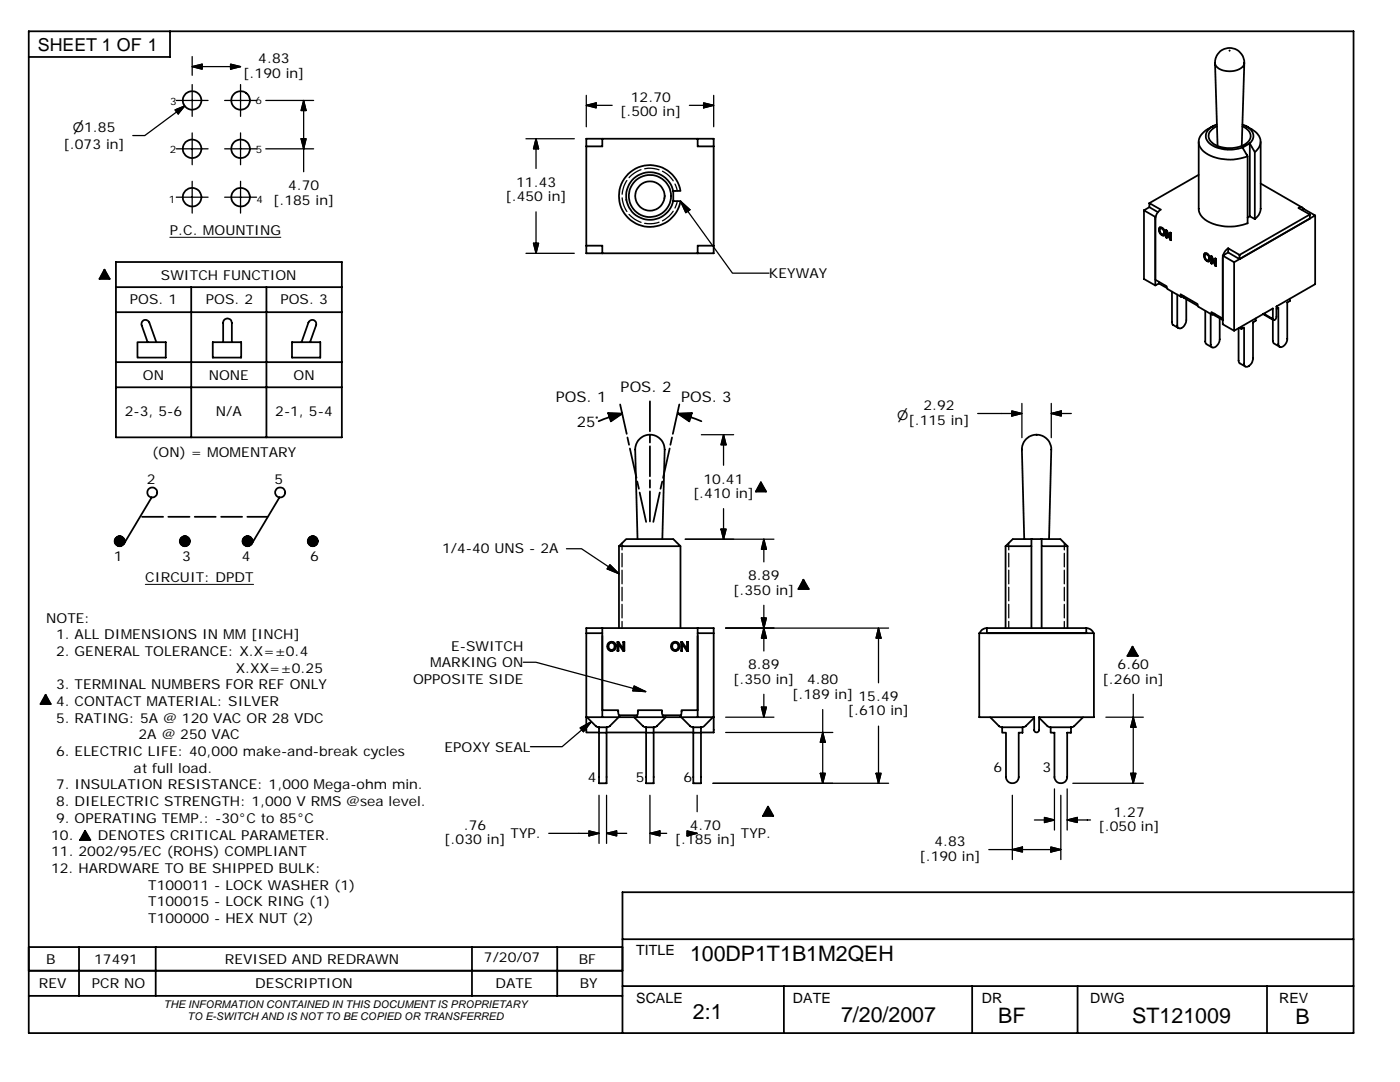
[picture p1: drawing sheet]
<svg xmlns="http://www.w3.org/2000/svg" width="279mm" height="216mm" viewBox="0 0 279 216" stroke-linecap="round" stroke-linejoin="round" font-family="sans-serif">
<g fill="none" stroke="#000" stroke-width=".36">
<path d="M5.7 6.2h264.4v199.9h-264.4zM33.9 6.2v5.2h-28.2M242.5 12.6a2.32 2.32 0 0 0 2.5 1.6 3.2 3.2 0 0 0 3.3-1.4v-.2M242.5 12.6a2.92 2.92 0 0 1 2.9-3 2.92 2.92 0 0 1 2.9 3M242.5 12.6l.5 16.5M245.4 10.1h.1M248.3 12.6l-.5 16.5M117 27.7h25.4v22.8h-25.4zM120.2 27.7v1.5h-3.2M125.4 34.7a6.2 6.2 0 0 1 10.4 3.4h-1.4v.1a4.7 4.7 0 0 0-7.3-3 4.7 4.7 0 0 0 0 7.9 4.7 4.7 0 0 0 7.3-3.1v.1h1.4a6.2 6.2 0 0 1-8.9 4.5 6.2 6.2 0 0 1-1.5-9.9zM134.4 38.2v1.8M139.2 27.7v1.5h3.2"/>
<path d="M239.2 28.3v13.4a3.5 3.5 0 0 0 2.6 2.9 10 10 0 0 0 7.2 0v-13.4M239.2 34.9l-9.8 5.6M242.8 24.8a2.47 2.47 0 0 0-2 3 5 5 0 0 0 4.7 2.1l2.6-.5-.1 .1 1 1.7a9.6 9.6 0 0 1-8.7-.9 2.47 2.47 0 0 1 .3-4.3l1.4-.8M242.9 25.2a2.22 2.22 0 0 0-1.7 2.3 3.5 3.5 0 0 0 3.2 2 4.8 4.8 0 0 0 5-1.7 2 2 0 0 0-1.5-2.6M247.9 24.8a2.59 2.59 0 0 1 2.2 2.8l-.3 .6-.5 .5 .1-.1M248.8 25.2l1 .6a2.55 2.55 0 0 1 1.2 4l-.6 .6-1-1.8M249.3 28.7l-1.2 .7M249.4 28.6v14.6l-.4 .2M250.4 30.4v13.3l-1-.5M251.6 28.3v13.7l-.4 .9-.8 .8M251.6 36.6l8.3 4.8M20.8 53.8l1.1 1.8h-2z"/>
<path d="M23.1 57.3h45.1M23.1 52.3h45.1v35h-45.1zM38.2 57.3v30M53.2 57.3v30M117 49h3.2v1.5M142.4 49h-3.2v1.5M228.3 42v13.7l2.3 1.3 .7-.4 1.5 .8M228.3 42l2.3 1.3M229.4 40.5l2.2 1.3a2.31 2.31 0 0 0-1 1.9M229.4 41.3l-1.1 .7M229.4 40.5v.8M229.4 41.3l1.7 1"/>
<path d="M230.6 55.8l2.2 1.3 .2 .6 2.7 1.5M230.6 43.3v13.7M230.6 43.2v.1M231.3 45.8l.2 .7 .4 .4M231.3 45.8v-.3l.4-.2 .3 .2 .4 .5a.8 .8 0 0 1-.1 1l-.4-.1M231.3 56.3v.3M231.4 45.8l.1 .5 .4 .6M231.4 45.8h-.1M231.5 45.4l-.1 .4M231.6 45.6l.2-.1 .1 .1M231.6 45.5l.3 .1 .3 .4 .1 .7a.52 .52 0 0 1-.6 0 .52 .52 0 0 1-.2-.5zM231.9 46.9l.5 .1"/>
<path d="M231.9 45.6l.4 .3v.5M232.4 46.4l-.2 .4M232.7 47.4v-1.5l.2 .1 .6 1.5M232.8 47.3l.1 .1M232.8 47.3l-.1 .1M232.8 46v1.3M232.9 46.3l.7 1.5M232.9 46.3v1.2l-.2-.1M232.9 46.3l.6 1.5M233.5 47.8l.2 .1M233.5 47.5v-1.1l.2 .1v1.4l-.2-.1M233.6 46.5l-.1 1"/>
<path d="M233.9 58.2v6.3l.1 .3 1.2 .7M234.9 58.8v6.1a.63 .63 0 0 0 .5 .7 .63 .63 0 0 0 .8-.4l.5-1.1v-4.4M236.2 59.1l-.5 .1-.1-.5 3.4 2 .2 .5 2.7 1.6M236.2 59v.4l2.8 1.6M240.3 51l.2 .8 .4 .3M240.3 51l.1-.4h.4l.5 .5 .2 .5a.4 .4 0 0 1-.1 .5 .4 .4 0 0 1-.5 0M240.3 51l.2 .6 .5 .5M240.3 51h.1M240.5 50.5l-.2 .5M240.5 50.7h.3l.4 .4 .1 .4-.1 .5h-.3l-.3-.3-.1-.5zM240.6 50.7l.3 .1M240.9 52.1h.4"/>
<path d="M241 50.7l.3 .5v.4M241.4 51.6l-.2 .4M241.7 52.5v-1.4l.2 .1 .6 1.5M241.8 52.5h.1M241.8 52.5h-.1M241.8 51.1v1.4M241.9 51.5l.7 1.5M241.9 51.5v1.1l-.2-.1M241.9 51.5l.6 1.5M242.5 53h.2M242.5 52.7v-1.1h.2v1.5l-.2-.1M242.6 51.6l-.1 1.1"/>
<path d="M244 51v13.7l2.3 1.3 7.7-4.4v2M244 51l2.3 1.3M245.1 49.6l-.5 .4-.5 1M245.1 50.4l-1.1 .6M245.1 49.6v.8M245.1 49.6l2.3 1.3M245.1 50.4l2.3 1.3M246.3 52.3l16.2-9.3v13.7l-7.8 4.5v2a.47 .47 0 0 1-.1 .5 .47 .47 0 0 1-.5 .1l-1.9-1.2M246.3 52.3v13.7M247.4 50.9v.8M257.4 59.6v.4l-.5 .4v7.2a1.52 1.52 0 0 1-1.5 1.6l-.3-.4v-7.4l-.4 .2M259.9 41.9l.3-.2 2.3 1.3"/>
<path d="M260.2 41.8l-.2-.3-.3-.2-.6 .2 2.3 1.3M261.4 42.8v.8l-14 8.1M261.4 42.8l-14 8.1M23.1 77.3h45.1M23.1 72.3h45.1M23.1 62.3h45.1M27.4 68.3h5.7v3.1h-5.7zM29.5 68.3l-1.2-3.4a.81 .81 0 0 1 .5-1 .81 .81 0 0 1 1 .5l1.4 3.9M42.5 68.3h5.6v3.1h-5.6zM44.5 68.3v-3.9a.87 .87 0 0 1 .9-.9 .87 .87 0 0 1 .9 .9v3.9M58.3 68.3h5.6v3.1h-5.6zM60.2 68.3l1.4-3.9a.81 .81 0 0 1 1-.5 .81 .81 0 0 1 .5 1l-1.2 3.4"/>
<path d="M240.5 62v6.3l.3 .4 1.1 .6M241.6 62.6v6.1a.61 .61 0 0 0 .5 .7 .61 .61 0 0 0 .7-.4l.3-.4 .3-.7v-4.4M244 63.6l-2.2-1.3a.34 .34 0 0 0 .1 .5 .34 .34 0 0 0 .5-.2v.3l1.6 1M247.2 65.5v6.6l.1 .3 1.2 .7M247.3 65.4l.5 .2M250.2 64.2l-.1 .3M250.6 63.5v.5l-.5 .3v7.2a1.56 1.56 0 0 1-1.5 1.7l-.3-.5v-7.4l-.5 .3v-.4M252.1 62.7l2 1.2M254 63.8l.1 4.6 1.3 .8M30.3 99.3l-5.6 9.2M55.8 99.3l-5.6 9.2M121.4 82.4l2.8 .1-2.3 1.6z"/>
<path d="M123.8 80.7l1.3 5.9M124.2 82.5l-2.4 .7-2.3 .9M125.2 87.3l.3 1.5M125.7 89.5l1.3 5.9M127.2 96.1l.3 1.4M127.7 98.3l1.2 5.8M129.7 80.1v6M129.7 86.8v1.5M129.7 89v6M129.7 95.8v1.5M129.7 98v6.1M131.7 98.3l-1.3 5.8"/>
<path d="M132.2 96.1l-.4 1.4M133.6 89.5l-1.3 5.9M134.1 87.3l-.3 1.5M135.3 82.5l2.3 .7 2.4 .9M135.3 82.5l2.8-.1-.5 1.7zM135.6 80.7l-1.3 5.9M151.8 96.2l1.1 1.9h-2zM28.3 103.1h4.3M33.6 103.1h4.2M38.9 103.1h4.2M44.1 103.1h4.2M49.4 103.1h4"/>
<path d="M123.5 109l1.5-1.4h9.4l1.4 1.4zM123.5 109v16.3M127.2 107.6l-.4-17.9a2.94 2.94 0 0 1 2.9-3 2.94 2.94 0 0 1 3 3l-.5 17.9M135.8 109v16.3M160.3 115.7l1.1 1.8h-2.1zM200.7 109l1.4-1.4h3.9h-.2v1.4zM200.7 109v16.3M204.4 107.6l-.5-17.9a2.93 2.93 0 0 1 3-3 2.93 2.93 0 0 1 2.9 3l-.4 17.9M205.8 109v16.3M206 107.6h1.8M207.8 107.6h3.8l1.4 1.4h-5.1v-1.4zM207.9 109v16.3"/>
<path d="M213 109v16.3M9.1 138.6l1 1.9h-2zM117 126.3h3.2M120.2 125.3v17.8M123.2 128.1h.2l1 1.4v-1.4h.2v1.8h-.2l-1-1.4v1.4h-.2zM134.3 128.4l.6-.2 .4 .3 .1 .6-.3 .5-.5 .1-.4-.3v-.5zM135.9 128.1h.2l1 1.4v-1.4h.2v1.8h-.2l-1-1.4v1.4h-.2zM139.2 126.3h3.2M139.2 125.3v17.8M195.4 126.3h22.9v16.8h-10.9v2.5a.49 .49 0 0 1-.5 .5 .49 .49 0 0 1-.5-.5v-2.5h-11zM197 125.3l-1 .4-.5 .6M197 125.3v1h19.8v-1"/>
<path d="M197 125.3h19.8M216.8 125.3l.8 .2 .6 .8M226 129l1.1 1.9h-2.1zM117 143.1h6.6M117.1 143.1l1.8 1.8 .6 .2 2-.1 2-1.9M119.5 146.2h-2.5v-20.9h25.4v20.9h-2.5M119.5 145.1v1.1h1.6M120.2 141.7h3.2l.2 1h3.5l.2-1h4.8v.6l.2 .4h3.5l.2-1h3.2M121.1 146.2h7.8M121.1 145.1v11.2h-1.6v-10.1M123.6 142.7v.4h2.9M127.1 142.7v.4"/>
<path d="M128.9 145.1v1.1h1.6M130.5 146.2h7.9M130.5 145.1v11.2h-1.6v-10.1M132.3 142.7v.4M132.9 143.1l-1.8 1.8-.6 .2-2-.1-2-1.9h15.9M135.8 142.7v.4M136 143.1l1.7 1.8 .6 .2 2.1-.1 1.9-1.9M138.4 145.1v11.2h1.5v-11.2M138.4 146.2h1.5M197.6 143.1l1.8 1.8 .5 .2h4.4l.4-.2 1.7-1.7M200 145.1v1.1h.8v8.8a1.27 1.27 0 0 0 1.2 1.3 1.27 1.27 0 0 0 1.3-1.3v-8.8h.8v-1.1M209.7 145.1v1.1h.7v8.8a1.27 1.27 0 0 0 1.3 1.3 1.27 1.27 0 0 0 1.3-1.3v-8.8h.7v-1.1"/>
<path d="M216.2 143.1l-2 1.9-.4 .1h-4.4l-.4-.2-1.6-1.7M17 165.8l1 1.8h-2zM153.3 161l1 1.8h-2zM270.1 178h-145.9v28.1M5.7 198.7h118.5M15.8 189v9.7M31.1 189v9.7M94.2 189v9.7M111.2 189v9.7M124.2 189h-118.5v4.7h118.5h-118.5M124.2 187.4h145.9M124.2 196.8h145.9"/>
<path d="M156.4 196.8v9.3M194 196.8v9.3M215.1 196.8v9.3M252.9 196.8v9.3"/>
<circle cx="38.4" cy="39.3" r="1.86"/>
<circle cx="38.4" cy="29.7" r="1.85"/>
<circle cx="38.4" cy="20" r="1.85"/>
<circle cx="48" cy="39.3" r="1.86"/>
<circle cx="48" cy="29.7" r="1.85"/>
<circle cx="48" cy="20.1" r="1.85"/>
<circle cx="129.7" cy="39.1" r="2.93"/>
<circle cx="129.7" cy="39.1" r="4.2"/>
<circle cx="30.4" cy="98.3" r=".99"/>
<circle cx="55.9" cy="98.3" r="1"/>
<circle cx="23.9" cy="108" r=".99"/>
<circle cx="36.9" cy="108" r=".99"/>
<circle cx="49.4" cy="108" r=".99"/>
<circle cx="62.4" cy="108" r="1"/>
<circle cx="122" cy="129" r=".68"/>
<circle cx="122.1" cy="129" r=".89"/>
<circle cx="134.8" cy="129" r=".89"/>
</g>
<g fill="none" stroke="#000" stroke-width=".25">
<path d="M38.4 13.3l1.9-.5v1zM38.4 13.3h9.6M38.4 11.3v3.7M38.4 16.9v6.3M46 12.8l2 .5-2 .5zM48 16.9v6.3M117 19v6.3M142.4 19v6.3M34.9 21.9l2-.8-1.3 1.6zM35.2 29.7h6.3M35.2 20h6.3M35.2 39.3h6.3"/>
<path d="M35.2 22.3l1.7-1.2-8 6h-2.4M38.4 26.5v6.4M38.4 36.2v6.3M44.8 29.7h6.4M44.8 20h6.4M44.8 39.3h6.4M48 26.5v6.4M48 36.2v6.3M53 29.7h9.6M53 20h9.6M60.1 27.7h1l-.5 2zM60.6 20l.5 2.1h-1z"/>
<path d="M60.6 20v14.3M105 27.7h9.6M107 27.7l.5 2h-1zM107 27.7v5.9M117 21l2-.5v1zM117 21h5.2M124.2 39.5l.3 1.6 .6 1.1M125.1 36l-.6 1.1-.3 1.7M127.9 33.9l-1.3 .6-1.1 1M128.7 33.7l1.2-.1 1.6 .3M132.2 34.2l1.3 .9 .8 1M134.7 36.7l.5 1.4"/>
<path d="M137.6 21h4.8M140.4 20.5l2 .5-2 .5zM105 50.5h9.6M106.5 48.5h1l-.5 2zM107 42.3v8.2M125.5 42.8l1.1 .9 1.3 .7M131.5 44.3l-1.6 .3h-1.2M134.3 42.1l-.8 1-1.3 1M135.2 40.1l-.5 1.4M135.8 40.1l1.9 1.7-.8 .6zM135.8 40.1l10.4 14.4h7.3M140 86.7h6.4"/>
<path d="M144.4 86.7l.5 2.1h-1zM144.4 86.7v6.1M195.1 82.5h8.8M201.9 82l2 .5-2 .5zM203.9 80.5v6.8M209.8 82.5l2-.5v1zM209.8 82.5h4M209.8 80.5v6.8M113.1 109.5h3l7.4 5M121.7 112.7l1.8 1.8-2.3-1zM124.1 108.4v1.3M124.1 110.4v2.7"/>
<path d="M124.1 113.8v2.7M124.1 117.2v2.7M136.8 107.6h17.7M143.9 105.6h1l-.5 2zM144.4 101.5v6.1M152.4 107.6l.6 2h-1zM152.4 107.6v4.5M201.3 108.4v1.3M201.3 110.4v2.7M201.3 113.8v2.7M201.3 117.2v2.7M212.4 108.4v1.3"/>
<path d="M212.4 110.4v2.7M212.4 113.8v2.7M212.4 117.2v2.7M104.4 132.1h2.6l21.9 5.9M124.1 120.6v2.7M124.1 124v1.3M126.6 136.9l2.3 1.1-2.6-.2zM144.8 125.3h32.5M152 123.3h1l-.6 2zM152.4 125.3l.6 2h-1zM152.4 120.8v9.1M152.4 138.5v4.6"/>
<path d="M175.3 125.3l.5 2h-1zM175.3 125.3v10.9M201.3 120.6v2.7M201.3 124v1.3M212.4 120.6v2.7M212.4 124v1.3M226.2 138.5v17.8M115.8 145.2l2.2-1.2-1.6 2zM118 144l-5.8 5h-6.3M119.5 158.7v9.6M121.1 158.7v9.6M129.7 158.7v9.6"/>
<path d="M139.1 158.7v3.3M142.3 156.3h35M144.8 143.1h9.7M144.8 146.2h21.4M152 141.1h1l-.6 2zM163.7 154.3h1l-.5 2zM164.2 146.2l.5 1.9h-1zM164.2 141.6v14.7M174.8 154.3h1l-.5 2zM175.3 144.9v11.4M202 158.7v12.8M210.4 157.4v8.2"/>
<path d="M211.7 158.7v12.8M213 157.4v8.2M214.1 156.3h14.1M220.7 143.1h7.5M225.7 154.3h1l-.5 2zM226.2 143.1l.5 2h-1zM109.5 166.3h10M117.5 165.8l2 .5-2 .5zM121.1 166.3l2-.5v1zM121.1 166.3h4M129.7 166.3l2-.5v1zM129.7 166.3h3.4"/>
<path d="M137.1 165.8l2 .5-2 .5zM137.1 166.3h2M197.3 169.5h14.4M202 169.5l2-.5v1zM206.4 163.6h4M208.4 163.1l2 .5-2 .5zM209.7 169l2 .5-2 .5zM213 163.6l2-.5v1zM213 163.6h4.6"/>
</g>
<g fill="#000" stroke="#000" stroke-width=".2">
<path d="M20.8 53.8l1.1 1.8h-2zM121.4 82.4l2.8 .1-2.3 1.6zM135.3 82.5l2.8-.1-.5 1.7zM151.8 96.2l1.1 1.9h-2zM22.9 107.8l2 .1h-2zM22.9 107.8h2v.1zM22.9 107.7l2 .1h-2zM22.9 107.7l2 .1zM23 107.6l1.8 .1h-1.9zM23 107.6h1.8v.1zM23 107.5l1.8 .1h-1.8zM23 107.5h1.7l.1 .1z"/>
<path d="M23.1 107.4l1.6 .1h-1.7zM23.1 107.4l1.6 .1zM23.1 107.4h1.6zM23.1 107.3l1.6 .1zM23.2 107.3h1.4h-1.5zM23.2 107.3h1.4zM23.2 107.3h1.3zM23.3 107.2l1.2 .1zM23.3 107.2h1.2zM23.4 107.1l1.1 .1zM23.4 107.1h1zM23.5 107.1h.9z"/>
<path d="M23.5 107.1h.8zM23.6 107l.7 .1zM23.6 107h.6zM23.7 107h.5zM23.7 107h.4zM23.8 107h.3zM23.8 107h.2zM23.7 109h.3zM23.8 109h.2zM23.6 108.9l.5 .1zM23.7 109h.4zM23.5 108.9h.7z"/>
<path d="M23.6 108.9h.6zM23.4 108.9h.9zM23.5 108.9h.8zM23.3 108.8l1.1 .1zM23.4 108.9h1zM23.2 108.7l1.3 .1zM23.3 108.8h1.2zM23.1 108.6l1.4 .1zM23.2 108.7h1.3zM23.1 108.6h1.5zM23 108.5l1.7 .1zM23.1 108.6h1.6z"/>
<path d="M23 108.4l1.7 .1h-1.7zM23 108.5h1.7zM22.9 108.3l1.9 .1h-1.8zM23 108.4h1.8l-.1 .1zM22.9 108.2l1.9 .1zM22.9 108.3h1.9v.1zM22.9 107.9h2v.1zM22.9 107.9l2 .1h-2zM22.9 108h2v.1zM22.9 108l2 .1h-2zM22.9 108.1h2v.1zM22.9 108.1l2 .1h-2z"/>
<path d="M22.9 108.2h2zM35.9 107.8l2 .1h-2zM35.9 107.8h2v.1zM35.9 107.7l2 .1zM36 107.6l1.8 .1h-1.9zM36 107.6h1.8v.1zM36 107.5l1.8 .1h-1.8zM36 107.5h1.8v.1zM36.1 107.4l1.7 .1h-1.8zM36.1 107.4l1.7 .1zM36.1 107.4h1.6zM36.2 107.3l1.5 .1z"/>
<path d="M36.2 107.3h1.4h-1.4zM36.2 107.3h1.4zM36.3 107.2l1.3 .1zM36.3 107.2h1.2zM36.4 107.1l1.1 .1zM36.4 107.1h1zM36.5 107.1h.9zM36.5 107.1h.8zM36.6 107l.7 .1zM36.6 107h.6zM36.7 107h.5zM36.7 107h.4z"/>
<path d="M36.8 107h.3zM36.8 107h.2zM36.7 109h.3zM36.8 109h.2zM36.6 108.9l.5 .1zM36.7 109h.4zM36.5 108.9h.7zM36.6 108.9h.6zM36.4 108.9h.9zM36.5 108.9h.8zM36.3 108.8l1.1 .1zM36.4 108.9h1z"/>
<path d="M36.2 108.7l1.3 .1zM36.3 108.8h1.2zM36.2 108.6l1.4 .1zM36.2 108.7h1.4zM36.1 108.6h1.5zM36.2 108.6h1.4zM36 108.5l1.7 .1zM36.1 108.6h1.6zM36 108.4l1.8 .1h-1.8zM36 108.5h1.8zM35.9 108.3l1.9 .1h-1.8zM36 108.4h1.8v.1z"/>
<path d="M35.9 108.2l1.9 .1zM35.9 108.3h1.9v.1zM35.9 108.1l2 .1h-2zM35.9 108.2h2zM35.9 107.9h2v.1zM35.9 107.9l2 .1h-2zM35.9 108h2v.1zM35.9 108l2 .1h-2zM35.9 108.1h2v.1zM48.4 107.8l2 .1h-2zM48.4 107.8h2v.1zM48.5 107.7l1.9 .1z"/>
<path d="M48.5 107.6l1.9 .1h-1.9zM48.5 107.6h1.8l.1 .1zM48.5 107.5l1.8 .1h-1.8zM48.5 107.5h1.8v.1zM48.6 107.4l1.7 .1h-1.8zM48.6 107.4l1.7 .1zM48.6 107.3l1.6 .1zM48.6 107.3h1.5zM48.7 107.3h1.4zM48.8 107.2l1.3 .1zM48.8 107.2h1.2zM48.9 107.1l1.1 .1z"/>
<path d="M48.9 107.1h1zM49 107.1h.9zM49 107.1h.8zM49.1 107l.7 .1zM49.1 107h.6zM49.2 107h.5zM49.2 107h.4zM49.3 107h.3zM49.3 107h.2zM49.2 109h.3zM49.3 109h.2zM49.1 108.9l.5 .1z"/>
<path d="M49.2 109h.4zM49 108.9h.7zM49.1 108.9h.6zM48.9 108.9h.9zM49 108.9h.8zM48.8 108.8l1.1 .1zM48.9 108.9h1zM48.7 108.7l1.3 .1zM48.8 108.8h1.2zM48.6 108.6l1.5 .1zM48.7 108.7h1.4zM48.6 108.6h1.5z"/>
<path d="M48.5 108.5l1.7 .1zM48.6 108.6h1.6zM48.5 108.4l1.8 .1h-1.8zM48.5 108.5h1.8zM48.5 108.3l1.8 .1h-1.8zM48.5 108.4h1.8v.1zM48.4 108.2l2 .1zM48.5 108.3h1.9l-.1 .1zM48.4 108.1l2 .1h-2zM48.4 108.2h2zM48.4 107.9h2v.1zM48.4 107.9l2 .1h-2z"/>
<path d="M48.4 108h2v.1zM48.4 108l2 .1h-2zM48.4 108.1h2v.1zM61.4 107.8l2 .1h-2zM61.4 107.8h2v.1zM61.5 107.7l1.9 .1zM61.5 107.6l1.9 .1h-1.9zM61.5 107.6h1.8l.1 .1zM61.6 107.5l1.7 .1h-1.8zM61.6 107.5h1.7v.1zM61.6 107.4l1.7 .1h-1.7zM61.6 107.4l1.7 .1z"/>
<path d="M61.7 107.3l1.5 .1h-1.6zM61.7 107.3l1.5 .1zM61.7 107.3h1.5zM61.7 107.3h1.4zM61.8 107.2l1.3 .1zM61.8 107.2h1.2zM61.9 107.1l1.1 .1zM61.9 107.1h1zM62 107.1h.9zM62 107.1h.8zM62.1 107l.7 .1zM62.1 107h.6z"/>
<path d="M62.2 107h.5zM62.2 107h.4zM62.3 107h.3zM62.3 107h.2zM62.2 109h.3zM62.3 109h.2zM62.1 108.9l.5 .1zM62.2 109h.4zM62 108.9h.7zM62.1 108.9h.6zM61.9 108.9h.9zM62 108.9h.8z"/>
<path d="M61.8 108.8l1.1 .1zM61.9 108.9h1zM61.7 108.7l1.3 .1zM61.8 108.8h1.2zM61.7 108.6l1.4 .1zM61.7 108.7h1.4zM61.6 108.6h1.6zM61.7 108.6h1.5zM61.6 108.5l1.6 .1zM61.5 108.4l1.8 .1h-1.7zM61.6 108.5h1.7zM61.5 108.3l1.8 .1h-1.8z"/>
<path d="M61.5 108.4h1.8v.1zM61.4 108.2l2 .1zM61.5 108.3h1.9l-.1 .1zM61.4 108.1l2 .1h-2zM61.4 108.2h2zM61.4 107.9h2v.1zM61.4 107.9l2 .1h-2zM61.4 108h2v.1zM61.4 108l2 .1h-2zM61.4 108.1h2v.1zM160.3 115.7l1.1 1.8h-2.1zM226 129l1.1 1.9h-2.1z"/>
<path d="M9.1 138.6l1 1.9h-2zM17 165.8l1 1.8h-2zM153.3 161l1 1.8h-2z"/>
</g>
<path d="M33.9 47.3h22.1M29 116.6h21.6" fill="none" stroke="#000" stroke-width=".2"/>
<g fill="#000" stroke="#000" stroke-width=".25">
<path d="M38.4 13.3l1.9-.5v1zM46 12.8l2 .5-2 .5zM34.9 21.9l2-.8-1.3 1.6zM60.1 27.7h1l-.5 2zM60.6 20l.5 2.1h-1zM107 27.7l.5 2h-1zM117 21l2-.5v1zM140.4 20.5l2 .5-2 .5zM106.5 48.5h1l-.5 2zM135.8 40.1l1.9 1.7-.8 .6zM144.4 86.7l.5 2.1h-1zM201.9 82l2 .5-2 .5z"/>
<path d="M209.8 82.5l2-.5v1zM121.7 112.7l1.8 1.8-2.3-1zM143.9 105.6h1l-.5 2zM152.4 107.6l.6 2h-1zM126.6 136.9l2.3 1.1-2.6-.2zM152 123.3h1l-.6 2zM152.4 125.3l.6 2h-1zM175.3 125.3l.5 2h-1zM115.8 145.2l2.2-1.2-1.6 2zM152 141.1h1l-.6 2zM163.7 154.3h1l-.5 2zM164.2 146.2l.5 1.9h-1z"/>
<path d="M174.8 154.3h1l-.5 2zM225.7 154.3h1l-.5 2zM226.2 143.1l.5 2h-1zM117.5 165.8l2 .5-2 .5zM121.1 166.3l2-.5v1zM129.7 166.3l2-.5v1zM137.1 165.8l2 .5-2 .5zM202 169.5l2-.5v1zM208.4 163.1l2 .5-2 .5zM209.7 169l2 .5-2 .5zM213 163.6l2-.5v1z"/>
</g>
<g font-size="4.2">
<text x="137.7" y="191.8">100DP1T1B1M2QEH</text>
<text x="138.3" y="203.4">2:1</text>
<text x="167.9" y="203.8">7/20/2007</text>
<text x="199.2" y="204.2">BF</text>
<text x="226" y="204">ST121009</text>
<text x="258.6" y="204.4">B</text>
</g>
<text font-size="3.5" x="7.6" y="10.2">SHEET 1 OF 1</text>
<g font-size="2.9">
<text x="110.9" y="80.2">POS. 1</text>
<text x="123.8" y="78.1">POS. 2</text>
<text x="135.9" y="80.2">POS. 3</text>
<text x="115.1" y="85.2">25°</text>
</g>
<g font-size="2.8">
<text x="127" y="190.6">TITLE</text>
<text x="127" y="200.2">SCALE</text>
<text x="158.2" y="200.2">DATE</text>
<text x="196" y="200.2">DR</text>
<text x="217.6" y="200.2">DWG</text>
<text x="255.3" y="200.2">REV</text>
</g>
<g font-size="2.7">
<text x="48.6" y="15.5">[.190 in]</text>
<text x="51.5" y="12.6">4.83</text>
<text x="123.8" y="23.2">[.500 in]</text>
<text x="125.9" y="20.4">12.70</text>
<text x="12.7" y="29.7">[.073 in]</text>
<text x="54.5" y="40.8">[.185 in]</text>
<text x="57.5" y="37.9">4.70</text>
<text x="100.9" y="40.2">[.450 in]</text>
<text x="103" y="37.3">11.43</text>
<text x="33.9" y="46.9">P.C. MOUNTING</text>
<text x="32.1" y="55.8">SWITCH FUNCTION</text>
<text x="153.5" y="55.5">KEYWAY</text>
<text x="25.9" y="60.7">POS. 1</text>
<text x="41.1" y="60.7">POS. 2</text>
<text x="56" y="60.7">POS. 3</text>
<text x="28.5" y="75.9">ON</text>
<text x="41.7" y="75.8">NONE</text>
<text x="58.6" y="75.8">ON</text>
<text x="24.9" y="83">2-3, 5-6</text>
<text x="43.1" y="83.1">N/A</text>
<text x="54.9" y="83">2-1, 5-4</text>
<text x="184.3" y="81.9">2.92</text>
<text x="181.3" y="84.7">[.115 in]</text>
<text x="30.4" y="91.2">(ON) = MOMENTARY</text>
<text x="29.3" y="96.5">2</text>
<text x="54.8" y="96.5">5</text>
<text x="138.3" y="99.4">[.410 in]</text>
<text x="140.4" y="96.5">10.41</text>
<text x="22.7" y="111.9">1</text>
<text x="36.4" y="111.9">3</text>
<text x="48.3" y="111.9">4</text>
<text x="61.9" y="111.9">6</text>
<text x="88.2" y="110.3">1/4-40 UNS - 2A</text>
<text x="29" y="116.1">CIRCUIT: DPDT</text>
<text x="146.3" y="118.7">[.350 in]</text>
<text x="149.3" y="115.8">8.89</text>
<text x="9.2" y="124.2">NOTE:</text>
<text x="11.2" y="127.6">1. ALL DIMENSIONS IN MM [INCH]</text>
<text x="11.2" y="130.9">2. GENERAL TOLERANCE: X.X=±0.4</text>
<text x="90" y="129.8">E-SWITCH</text>
<text x="11.2" y="137.5">3. TERMINAL NUMBERS FOR REF ONLY</text>
<text x="47" y="134.2">X.XX=±0.25</text>
<text x="82.4" y="136.5">OPPOSITE SIDE</text>
<text x="85.9" y="133.1">MARKING ON</text>
<text x="146.3" y="136.4">[.350 in]</text>
<text x="149.3" y="133.5">8.89</text>
<text x="161.1" y="136.6">4.80</text>
<text x="220" y="136.4">[.260 in]</text>
<text x="223" y="133.5">6.60</text>
<text x="11.2" y="140.9">4. CONTACT MATERIAL: SILVER</text>
<text x="158.1" y="139.5">[.189 in] 15.49</text>
<text x="169.2" y="142.7">[.610 in]</text>
<text x="11.2" y="144.2">5. RATING: 5A @ 120 VAC OR 28 VDC</text>
<text x="27.6" y="147.5">2A @ 250 VAC</text>
<text x="88.7" y="150">EPOXY SEAL</text>
<text x="11.2" y="150.9">6. ELECTRIC LIFE: 40,000 make-and-break cycles</text>
<text x="26.7" y="154.2">at full load.</text>
<text x="126.9" y="156">5</text>
<text x="136.4" y="156">6</text>
<text x="198.2" y="154.1">6</text>
<text x="208" y="154.1">3</text>
<text x="11.2" y="157.5">7. INSULATION RESISTANCE: 1,000 Mega-ohm min.</text>
<text x="11.2" y="160.9">8. DIELECTRIC STRENGTH: 1,000 V RMS @sea level.</text>
<text x="117.3" y="156">4</text>
<text x="10.2" y="167.5">10.</text>
<text x="11.2" y="164.2">9. OPERATING TEMP.: -30°C to 85°C</text>
<text x="19.5" y="167.5">DENOTES CRITICAL PARAMETER.</text>
<text x="92.5" y="165.6">.76</text>
<text x="101.9" y="167.3">TYP.</text>
<text x="137.7" y="165.6">4.70</text>
<text x="147.9" y="167.3">TYP.</text>
<text x="219.2" y="165.8">[.050 in]</text>
<text x="222.2" y="162.9">1.27</text>
<text x="10.2" y="170.8">11. 2002/95/EC (ROHS) COMPLIANT</text>
<text x="88.7" y="168.5">[.030 in]</text>
<text x="134.7" y="168.5">[.185 in]</text>
<text x="183.5" y="171.7">[.190 in]</text>
<text x="186.5" y="168.8">4.83</text>
<text x="10.2" y="174.2">12. HARDWARE TO BE SHIPPED BULK:</text>
<text x="29.6" y="177.5">T100011 - LOCK WASHER (1)</text>
<text x="29.6" y="184.2">T100000 - HEX NUT (2)</text>
<text x="29.6" y="180.8">T100015 - LOCK RING (1)</text>
<text x="96.6" y="191.9">7/20/07</text>
<text x="7.7" y="197.1">REV</text>
<text x="9.2" y="192.3">B</text>
<text x="18.3" y="197.1">PCR NO</text>
<text x="18.8" y="192.3">17491</text>
<text x="44.9" y="192.3">REVISED AND REDRAWN</text>
<text x="50.9" y="197.1">DESCRIPTION</text>
<text x="98.9" y="197.1">DATE</text>
<text x="115.5" y="192.3">BF</text>
<text x="115.7" y="197.1">BY</text>
</g>
<g font-size="2.6">
<text x="14.5" y="26.4">⌀1.85</text>
<text x="179" y="83.7">⌀</text>
</g>
<g font-size="2.1">
<text x="32.7" y="201.1">THE INFORMATION CONTAINED IN THIS DOCUMENT IS PROPRIETARY</text>
<text x="37.4" y="203.5">TO E-SWITCH AND IS NOT TO BE COPIED OR TRANSFERRED</text>
</g>
<g font-size="2">
<text x="34" y="20.9">3</text>
<text x="51" y="20.8">6</text>
<text x="33.9" y="30.5">2</text>
<text x="51.1" y="30.6">5</text>
<text x="33.7" y="40.4">1</text>
<text x="51.2" y="40.4">4</text>
</g>
</svg>
